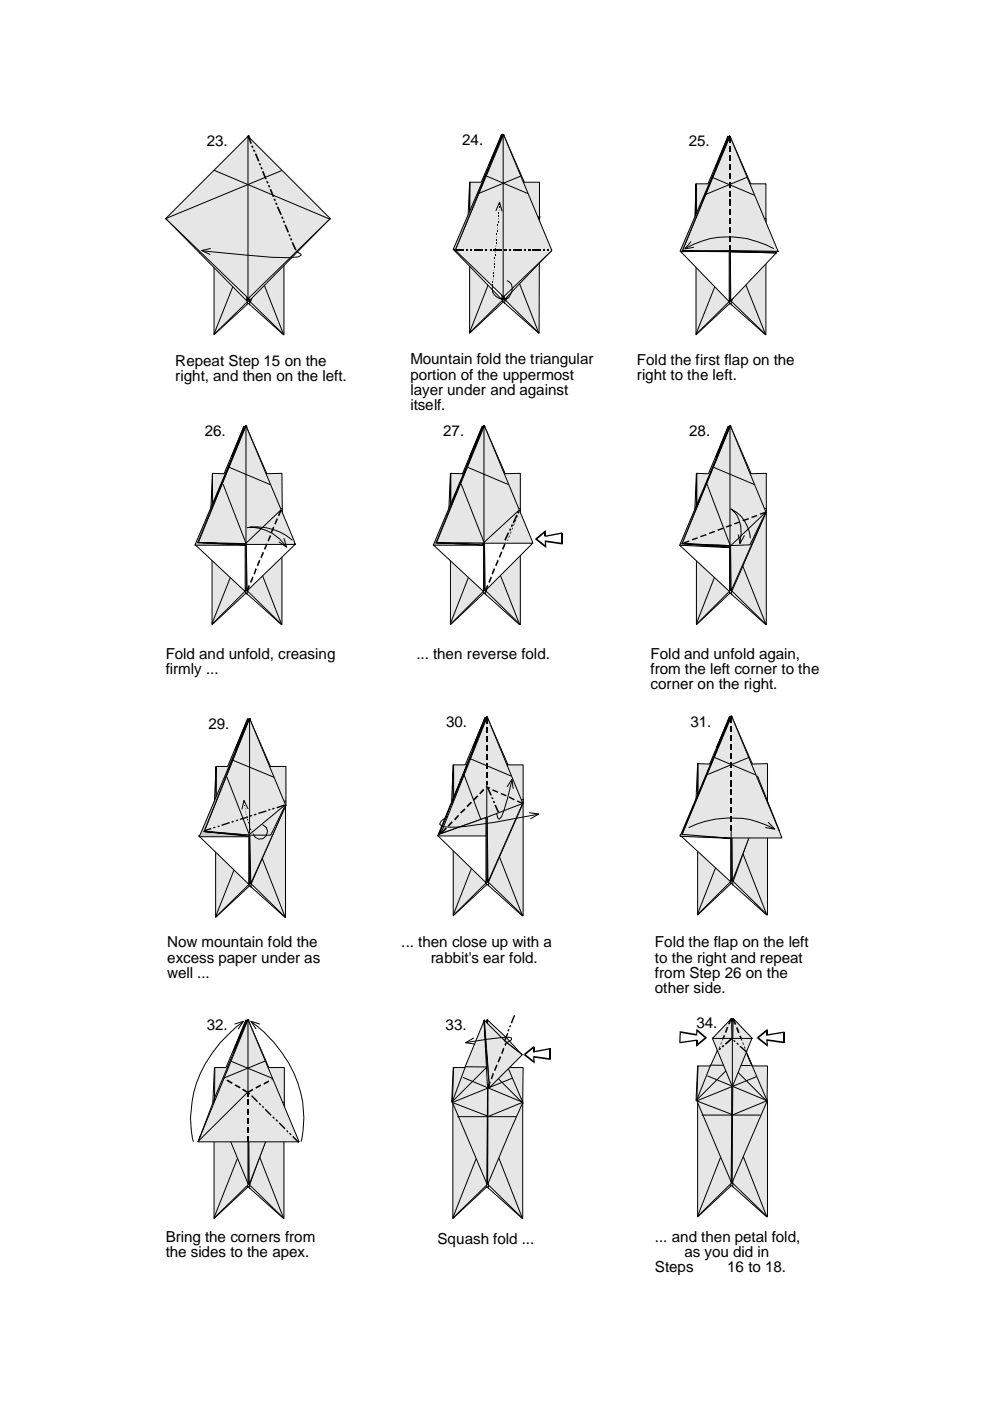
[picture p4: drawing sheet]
<svg xmlns="http://www.w3.org/2000/svg" width="210mm" height="297mm" viewBox="0 0 210 297" stroke-linecap="round" stroke-linejoin="round" font-family="sans-serif">
<path d="M52.5 59v5.5" fill="none" stroke="#000" stroke-width=".21"/>
<path d="M52.6 28.9l7.6 17.4v24.7l-7.5-7.3-7.3 7.2v-24.6z" fill-rule="evenodd" fill="#e6e6e6"/>
<path d="M52.5 29.1v33.8M52.6 28.9l7.6 17.4v24.7l-7.5-7.3-7.3 7.2v-24.6zM35.2 46.3h34.6M50.3 58.4l-4.9 12.4M52.9 59.3v5.3M55.1 58.1l5 12.8M45.4 71l7.3-6.7 7.4 6.7" fill="none" stroke="#000" stroke-width=".21"/>
<path d="M52.7 28.7l4.4 10.3h3.2l-.1 7.3-7.3 17.6-.2-.1-7.2-17.5 .1-7.3h2.9z" fill-rule="evenodd" fill="#e6e6e6"/>
<path d="M48.6 38.8l-3.1 7.5M52.7 28.7l4.4 10.3h3.2l-.1 7.3-7.3 17.6-.2-.1-7.2-17.5 .1-7.3h2.9zM52.7 28.9v34.6M57 38.8l3.3 7.6M45.3 50.7l-3 2.9M45.4 46.3h15.1M60.2 51.3l2.4 2.3M60.2 46.3l-7.1 17.7" fill="none" stroke="#000" stroke-width=".21"/>
<path d="M45.5 39v7.3l6.9 16.9v.7l-7.3-17.4z" fill-rule="evenodd" fill="#ccc"/>
<path d="M45.5 39v7.3l6.9 16.9v.7l-7.3-17.4zM48.4 38.9l8.6 .1" fill="none" stroke="#000" stroke-width=".21"/>
<path d="M35.1 46.3l17.2 15.7v1.8z" fill="#fff"/>
<path d="M35.1 46.3l17.2 15.7v1.8z" fill="none" stroke="#000" stroke-width=".21"/>
<path d="M52.8 62l17.2-15.7-17.2 17.5z" fill="#fff"/>
<path d="M52.8 62l17.2-15.7-17.2 17.5z" fill="none" stroke="#000" stroke-width=".21"/>
<path d="M52.6 28.9l17.4 17.4-17.3 17-17.6-17z" fill-rule="evenodd" fill="#e6e6e6"/>
<path d="M45.4 36.1l24.4 10.3M52.6 28.9l17.4 17.4-17.3 17-17.6-17zM52.6 29v34.9M59.7 36.2l-24.6 10.1M43 53.2l14.7 1.4h3.7l1.8-.1 .6-.4-.1-.3-.8-.4M44.6 52.7l-1.8 .4 1.7 .9M106.6 58.7v5.4" fill="none" stroke="#000" stroke-width=".21"/>
<g fill="#000">
<path d="M52.4 28.8l.3-.1 .7 1.7-.3 .1zM53.3 30.9l.3-.1 .2 .5-.4 .1zM53.6 31.8l.3-.1 .3 .4-.4 .1zM54 32.6l.4-.1 .6 1.6-.3 .1zM54.9 34.7l.3-.1 .2 .4-.4 .1zM55.2 35.5l.3-.1 .2 .4-.3 .1zM55.5 36.4l.4-.1 .7 1.7h-.4zM56.4 38.5l.3-.1 .3 .4-.4 .1zM56.8 39.3l.3-.1 .2 .5h-.3zM57.1 40.2l.4-.1 .7 1.6-.4 .1zM58 42.2l.3-.1 .2 .4-.3 .1zM58.3 43h.4l.1 .4-.3 .1z"/>
<path d="M58.7 43.9l.3-.1 .8 1.7-.4 .1zM59.6 46l.3-.1 .2 .4-.3 .1zM59.9 46.8h.4l.2 .4-.4 .1zM60.3 47.7l.3-.1 .7 1.6-.3 .1zM61.1 49.7l.4-.1 .1 .5-.3 .1zM61.5 50.6l.3-.1 .2 .4-.4 .1zM61.8 51.4l.3-.1 .8 1.7-.3 .1z"/>
</g>
<path d="M106.8 28.6l7.6 17.4-.1 24.6-7.5-7.2-7.2 7.2v-24.6z" fill-rule="evenodd" fill="#e6e6e6"/>
<path d="M106.6 28.7v33.9M106.8 28.6l7.6 17.4-.1 24.6-7.5-7.2-7.2 7.2v-24.6zM104.4 58.1l-4.8 12.4M107 59v5.4M109.2 57.8l5 12.8M99.6 70.6l7.2-6.6 7.4 6.6" fill="none" stroke="#000" stroke-width=".21"/>
<path d="M106.3 28.6l4.4 10h3.7v8.8l-7.4 16.2-.2-.2-7.2-17.4 .1-7.4h2.3z" fill-rule="evenodd" fill="#e6e6e6"/>
<path d="M102.7 38.5l-3.1 7.5M106.3 28.6l4.4 10h3.7v8.8l-7.4 16.2-.2-.2-7.2-17.4 .1-7.4h2.3zM106.8 28.6v34.6M99.5 46h15.1M99.5 50.4l-3 3M114.3 46l-7 17.7M114.4 51l2.3 2.4" fill="none" stroke="#000" stroke-width=".21"/>
<path d="M99.6 38.6v7.3l6.9 17v.6l-7.3-17.3z" fill-rule="evenodd" fill="#ccc"/>
<path d="M99.6 38.6v7.3l6.9 17v.6l-7.3-17.3zM102.5 38.6h8.6" fill="none" stroke="#000" stroke-width=".21"/>
<path d="M96.2 52.9l1.3-.1 8.9 8.9v1.8z" fill-rule="evenodd" fill="#fff"/>
<path d="M96.2 52.9l1.3-.1 8.9 8.9v1.8z" fill="none" stroke="#000" stroke-width=".21"/>
<path d="M106.9 61.7l10-8.6-10 10.4z" fill="#fff"/>
<path d="M106.9 61.7l10-8.6-10 10.4z" fill="none" stroke="#000" stroke-width=".21"/>
<path d="M106.8 28.6l10.2 24.5-10.2 9.8-10.3-9.9z" fill-rule="evenodd" fill="#e6e6e6"/>
<path d="M103 37.3l8.8 3.7M106.6 28.6l-3 6.6 2.7-6.5M106.7 28.6v35M106.8 28.6l10.2 24.5-10.2 9.8-10.3-9.9zM110.3 37.4l-8.8 3.6" fill="none" stroke="#000" stroke-width=".21"/>
<g fill="#000">
<path d="M96.5 52.9h1.8v.3h-1.8zM98.8 52.9h.4v.3h-.4zM99.7 52.9h.5v.3h-.5zM100.6 52.9h1.8v.3h-1.8zM102.9 52.9h.4v.3h-.4zM103.8 52.9h.4v.3h-.4zM104.6 52.9h1.9v.3h-1.9zM106.9 52.9h.5v.3h-.5zM107.9 52.9h.4v.3h-.4zM108.8 52.9h1.8v.3h-1.8zM111.1 52.9h.4v.3h-.4zM111.9 52.9h.5v.3h-.5z"/>
<path d="M112.9 52.9h1.7v.3h-1.7zM115.1 52.9h.5v.3h-.5zM116.1 52.9h.4v.3h-.4z"/>
</g>
<path d="M106.6 28.5l-10 24.4h-.5z" fill="#ccc"/>
<path d="M106.6 28.5l-10 24.4h-.5zM105.2 44.6l.7-1.7 .5 1.8M107.5 59.5a1.7 1.7 0 0 1 1 2.5l-.6 1.1a2.33 2.33 0 0 1-2.6-.1 2.33 2.33 0 0 1-.9-2.4M154.7 59v5.5" fill="none" stroke="#000" stroke-width=".21"/>
<g fill="#000">
<path d="M104.5 59.7l.1 .3zM104.6 59l-.1 .4zM104.6 58.4v.3zM104.6 57.8l.1 .3zM104.7 57.2l-.1 .2zM104.7 56.5l.1 .3zM104.8 55.8l.1 .4zM104.9 55.2l-.1 .4zM104.9 54.6l.1 .3zM105 54l.1 .3zM105.1 53.3l-.1 .3zM105.1 52.7l.1 .3z"/>
<path d="M105.2 52l-.1 .4zM105.2 51.4v.3zM105.2 50.7l.1 .4zM105.3 50.2l-.1 .2zM105.3 49.5l.1 .3zM105.4 48.9l.1 .2zM105.5 48.2l-.1 .3zM105.5 47.5l.1 .4zM105.6 46.9l.1 .4zM105.7 46.3l-.1 .3zM105.7 45.7v.3zM105.7 45l.1 .3z"/>
<path d="M105.8 44.4l-.1 .3zM105.8 43.7l.1 .4zM105.9 43.1l.1 .3zM104.4 60.3l.1 .3z"/>
</g>
<path d="M154.8 28.9l7.6 17.4v24.7l-7.5-7.3-7.3 7.2v-24.6z" fill-rule="evenodd" fill="#e6e6e6"/>
<path d="M154.7 29.1v33.8M154.8 28.9l7.6 17.4v24.7l-7.5-7.3-7.3 7.2v-24.6zM152.5 58.4l-4.9 12.4M155 59.3v5.3M157.2 58.1l5.1 12.8M147.6 71l7.2-6.7 7.5 6.7" fill="none" stroke="#000" stroke-width=".21"/>
<path d="M154.3 28.9l4.5 10.1h3.6v8.8l-7.3 16.1-.3-.1-7.1-17.5v-7.3h2.4z" fill-rule="evenodd" fill="#e6e6e6"/>
<path d="M150.7 38.8l-3.1 7.5M154.3 28.9l4.5 10.1h3.6v8.8l-7.3 16.1-.3-.1-7.1-17.5v-7.3h2.4zM154.9 28.9v34.6M147.5 46.3h14.9M147.5 50.7l-3 2.9" fill="none" stroke="#000" stroke-width=".21"/>
<path d="M147.6 39v7.3l7 16.9v.7l-7.3-17.4z" fill-rule="evenodd" fill="#ccc"/>
<path d="M147.6 39v7.3l7 16.9v.7l-7.3-17.4zM150.5 38.9l8.7 .1" fill="none" stroke="#000" stroke-width=".21"/>
<path d="M144.3 53.3l10.3-.9v11.6z" fill-rule="evenodd" fill="#fff"/>
<path d="M144.3 53.3l10.3-.9v11.6z" fill="none" stroke="#000" stroke-width=".21"/>
<path d="M154.9 53.4l9.7 .2-9.7 10.2z" fill="#fff"/>
<path d="M154.9 53.4l9.7 .2-9.7 10.2z" fill="none" stroke="#000" stroke-width=".21"/>
<path d="M154.8 28.9l10.2 24.5-10.2-.3-10.2 .3z" fill-rule="evenodd" fill="#e6e6e6"/>
<path d="M151 37.6l8.9 3.7M154.7 28.9l-3 6.6 2.6-6.4M154.8 28.9l10.2 24.5-10.2-.3-10.2 .3zM158.3 37.6l-8.8 3.7" fill="none" stroke="#000" stroke-width=".21"/>
<g fill="#000">
<path d="M154.6 29h.3v1.3h-.3zM154.6 30.9h.3v1.3h-.3zM154.6 32.8h.3v1.3h-.3zM154.6 34.7h.3v1.3h-.3zM154.6 36.7h.3v1.3h-.3zM154.6 38.6h.3v1.2h-.3zM154.6 40.5h.3v1.3h-.3zM154.6 42.4h.3v1.3h-.3zM154.6 44.3h.3v1.3h-.3zM154.6 46.3h.3v1.2h-.3zM154.6 48.1h.3v1.3h-.3zM154.6 50.1h.3v1.2h-.3z"/>
<path d="M154.6 52h.3v1.2h-.3z"/>
</g>
<path d="M154.7 28.8l-10 24.3 9.7 .1v.2l-10.2-.1z" fill-rule="evenodd" fill="#ccc"/>
<path d="M154.7 28.8l-10 24.3 9.7 .1v.2l-10.2-.1zM145.4 52.6a19.1 19.1 0 0 1 18.6 .1M146.5 51.3l-1.3 1.5 1.9-.4M154.8 53.4h9.7l.1 .2zM154.8 53.4v10.3M52.1 120.5v5.3" fill="none" stroke="#000" stroke-width=".21"/>
<path d="M154.8 53.5h9.8" fill="none" stroke="#e6e6e6" stroke-width=".25"/>
<path d="M52.2 90.3l7.6 17.5v24.6l-7.6-7.3-7.2 7.3v-24.7z" fill-rule="evenodd" fill="#e6e6e6"/>
<path d="M52.1 90.5v33.8M52.2 90.3l7.6 17.5v24.6l-7.6-7.3-7.2 7.3v-24.7zM49.9 119.8l-4.9 12.4M54.7 119.6l5 12.8M45 132.4l7.2-6.7 7.5 6.7M52.4 120.8v5.3" fill="none" stroke="#000" stroke-width=".21"/>
<path d="M51.7 90.4l4.5 10h3.6l.1 8.8-7.4 16.1h-.3l-7.2-17.6v-7.3h2.5z" fill-rule="evenodd" fill="#e6e6e6"/>
<path d="M51.7 90.4l4.5 10h3.6l.1 8.8-7.4 16.1h-.3l-7.2-17.6v-7.3h2.5zM52.3 90.3v34.7M44.9 112.1l-3 3M45 107.8h14.9M48.1 100.2l-3.1 7.5" fill="none" stroke="#000" stroke-width=".21"/>
<path d="M45 100.4v7.2l7 17.1v.6l-7.3-17.4z" fill-rule="evenodd" fill="#ccc"/>
<path d="M45 100.4v7.2l7 17.1v.6l-7.3-17.4zM48 100.3l8.6 .1" fill="none" stroke="#000" stroke-width=".21"/>
<path d="M41.4 115.5l1.5-1 9.1-.7v11.6z" fill-rule="evenodd" fill="#fff"/>
<path d="M41.4 115.5l1.5-1 9.1-.7v11.6z" fill="none" stroke="#000" stroke-width=".21"/>
<path d="M52.2 112.9l10.5 2.4-10.3 10z" fill="#fff"/>
<path d="M52.2 112.9l10.5 2.4-10.3 10z" fill="none" stroke="#000" stroke-width=".21"/>
<path d="M52.2 90.3l10.2 24.5 .1 .6h-10.3l-10.2-.2z" fill-rule="evenodd" fill="#e6e6e6"/>
<path d="M48.4 99l8.8 3.7M52.1 90.4l-3 6.5 2.5-6.4M52.2 90.3l10.2 24.5 .1 .6h-10.3l-10.2-.2zM52.2 90.5v24.1" fill="none" stroke="#000" stroke-width=".21"/>
<path d="M52.1 90.3l-10.2 24.8 10.3 .4-10.9 .1z" fill-rule="evenodd" fill="#ccc"/>
<path d="M52.1 90.3l-10.2 24.8 10.3 .4-10.9 .1zM52.2 114.8v10.4" fill="none" stroke="#000" stroke-width=".21"/>
<path d="M42 115l10 .3v.2z" fill="#fff"/>
<path d="M42 115l10 .3v.2zM60.2 114.2l.6 1.8-1.6-1.1M62 114.5a11.9 11.9 0 0 0-9.6-2.6 8.9 8.9 0 0 1 8.2 4M102.5 120.5v5.3" fill="none" stroke="#000" stroke-width=".21"/>
<path d="M54.9 118.6l.3 .3-.5 1.2-.3-.3zM55.7 117l.3 .2-.5 1.2-.3-.3zM56.5 115.2l.2 .2-.5 1.2-.2-.2zM57.2 113.4l.3 .3-.5 1.1-.3-.2zM57.9 111.6l.3 .3-.5 1.2-.3-.3zM58.7 109.8l.2 .3-.5 1.2-.2-.3zM59.4 108.1l.3 .2-.5 1.2-.3-.3zM52.7 124l.3 .2-.5 1.2-.3-.2zM53.5 122.2l.3 .3-.5 1.1-.3-.2zM54.2 120.4l.2 .3-.4 1.2-.2-.3z" fill="#000"/>
<path d="M102.7 90.3l7.6 17.5v24.6l-7.5-7.3-7.3 7.3v-24.7z" fill-rule="evenodd" fill="#e6e6e6"/>
<path d="M102.6 90.5v33.8M102.7 90.3l7.6 17.5v24.6l-7.5-7.3-7.3 7.3v-24.7zM100.3 119.8l-4.8 12.4M105.2 119.6l5 12.8M95.5 132.4l7.2-6.7 7.5 6.7M103 120.7v5.4" fill="none" stroke="#000" stroke-width=".21"/>
<path d="M102.3 90.4l4.5 10h3.5v8.8l-7.3 16.1-.3-.1-7.1-17.5v-7.3h2.4z" fill-rule="evenodd" fill="#e6e6e6"/>
<path d="M102.3 90.4l4.5 10h3.5v8.8l-7.3 16.1-.3-.1-7.1-17.5v-7.3h2.4zM102.8 90.3v34.7M95.4 107.8h14.9M95.4 112.1l-2.9 3M98.6 100.2l-3.1 7.5" fill="none" stroke="#000" stroke-width=".21"/>
<path d="M95.5 100.4v7.2l6.9 17.1v.6l-7.2-17.4z" fill-rule="evenodd" fill="#ccc"/>
<path d="M95.5 100.4v7.2l6.9 17.1v.6l-7.2-17.4zM98.5 100.3l8.5 .1" fill="none" stroke="#000" stroke-width=".21"/>
<path d="M91.9 115.6l1.6-1.1 9-.7v11.6z" fill-rule="evenodd" fill="#fff"/>
<path d="M91.9 115.6l1.6-1.1 9-.7v11.6z" fill="none" stroke="#000" stroke-width=".21"/>
<path d="M102.7 112.9l10.2 2.3-10 10.1z" fill="#fff"/>
<path d="M102.7 112.9l10.2 2.3-10 10.1z" fill="none" stroke="#000" stroke-width=".21"/>
<path d="M102.7 90.3l10.2 24.9-20.4-.1z" fill-rule="evenodd" fill="#e6e6e6"/>
<path d="M99 99l8.8 3.7M102.5 90.4l-2.9 6.5 2.6-6.4M102.6 90.5v24.1M102.7 90.3l10.2 24.9-20.4-.1z" fill="none" stroke="#000" stroke-width=".21"/>
<path d="M102.5 90.3l-10 24.8 9.9 .5h-10.5z" fill-rule="evenodd" fill="#ccc"/>
<path d="M102.5 90.3l-10 24.8 9.9 .5h-10.5zM102.6 114.8v10.4" fill="none" stroke="#000" stroke-width=".21"/>
<path d="M92.5 115.1l9.9 .1v.3z" fill="#fff"/>
<path d="M92.5 115.1l9.9 .1v.3z" fill="none" stroke="#000" stroke-width=".21"/>
<g fill="#000">
<path d="M105.5 118.6l.2 .3-.5 1.2-.2-.3zM106.3 116.9l.2 .2-.5 1.2-.3-.2zM106.9 115.2l.3 .2-.5 1.2-.3-.2zM107.7 112.8l.2 .3-.7 1.6-.3-.3zM107.6 114.4h.2l-.1 .3h-.2zM108.1 112l.3 .2-.2 .4-.3-.2zM107.9 113.6h.2l-.2 .4h-.1zM108.5 111.1l.3 .3-.3 .4-.2-.3zM108.3 112.7h.2l-.2 .4h-.2zM109.5 109.1l.2 .2-.7 1.7-.3-.2zM108.6 111.9h.2l-.2 .4h-.1zM109 111h.1l-.1 .4h-.2z"/>
<path d="M109.3 110.2h.2l-.2 .4h-.2zM109.9 108.3l.3 .3-.3 .3-.3-.2zM109.6 109.3h.2l-.2 .5h-.1zM110 108.5h.2l-.2 .4h-.2zM103.3 124l.2 .2-.5 1.2-.2-.2zM104.1 122.2l.2 .3-.5 1.1-.3-.2zM104.7 120.4l.3 .3-.5 1.2-.3-.3z"/>
</g>
<path d="M113.7 114.2l2-1.6v1.1l3.5-.7v2.3l-3.5-.5v1.1z" fill-rule="evenodd" fill="#fff"/>
<path d="M119.2 113v2.3" fill="none" stroke="#000" stroke-width=".25"/>
<g fill="#000">
<path d="M113.5 114.2l.3 .2v-.2l-.3 .2-.1-.1zM113.8 114.2l2 1.6-.2 .2-2.1-1.6zM115.5 112.6h.2v1.1h-.2zM115.5 114.6h.2l-.1 .3 .1-.1h-.2zM115.5 114.8h.2l.1 1.1h-.2zM115.6 115.9h.2v.3l-.2-.2 .2-.2zM115.7 114.6l3.5 .5-.1 .3-3.5-.5zM115.5 113.7h.2l-.1-.1 .1 .2-.2 .1zM113.5 114.2l2-1.6 .2 .2-1.9 1.6zM115.5 112.6l.2-.2v.2h-.2l.2 .2zM119 115.3h.3v.1h-.2l.1-.3zM115.6 113.6l3.5-.7 .2 .2-3.6 .7z"/>
<path d="M119 113l.3 .1-.2-.2h.2z"/>
</g>
<path d="M154.7 120.5v5.3" fill="none" stroke="#000" stroke-width=".21"/>
<path d="M154.9 90.3l7.6 17.5v24.6l-7.6-7.3-7.2 7.3v-24.7z" fill-rule="evenodd" fill="#e6e6e6"/>
<path d="M154.8 90.5v33.8M154.9 90.3l7.6 17.5v24.6l-7.6-7.3-7.2 7.3v-24.7zM152.5 119.8l-4.8 12.4M157.3 119.6l5.1 12.8M147.7 132.4l7.2-6.7 7.5 6.7M155.1 120.7v5.4" fill="none" stroke="#000" stroke-width=".21"/>
<path d="M154.4 90.4l4.5 10h3.6v8.2l-7.3 16.7-.3-.1-7.2-17.5v-7.3h2.5z" fill-rule="evenodd" fill="#e6e6e6"/>
<path d="M154.4 90.4l4.5 10h3.6v8.2l-7.3 16.7-.3-.1-7.2-17.5v-7.3h2.5zM154.9 90.3v34.7M147.6 107.8h14.9M147.6 112.1l-3 3M150.8 100.2l-3.1 7.5" fill="none" stroke="#000" stroke-width=".21"/>
<path d="M147.7 100.4v7.2l6.9 17.1v.6l-7.3-17.4z" fill-rule="evenodd" fill="#ccc"/>
<path d="M147.7 100.4v7.2l6.9 17.1v.6l-7.3-17.4zM150.6 100.3l8.6 .1" fill="none" stroke="#000" stroke-width=".21"/>
<path d="M144.2 115.7l1.4-1.2 9.1-.7v11.6z" fill-rule="evenodd" fill="#fff"/>
<path d="M144.2 115.7l1.4-1.2 9.1-.7v11.6z" fill="none" stroke="#000" stroke-width=".21"/>
<path d="M154.9 112.9l7.5-4.3-7.4 16.7z" fill="#e6e6e6"/>
<path d="M154.9 112.9l7.5-4.3-7.4 16.7z" fill="none" stroke="#000" stroke-width=".21"/>
<path d="M154.9 90.3l7.5 18.3-3.4 6.9-4.2 .2-10.2-.4z" fill-rule="evenodd" fill="#e6e6e6"/>
<path d="M151.1 99l8.8 3.7M154.8 90.4l-3 6.5 2.5-6.4M154.8 90.5v24.1M154.9 90.3l7.5 18.3-3.4 6.9-4.2 .2-10.2-.4z" fill="none" stroke="#000" stroke-width=".21"/>
<path d="M154.8 90.3l-10.2 25 10 .8-10.5-.5z" fill-rule="evenodd" fill="#ccc"/>
<path d="M154.8 90.3l-10.2 25 10 .8-10.5-.5zM154.8 114.8v10.4" fill="none" stroke="#000" stroke-width=".21"/>
<path d="M144.6 115.3l10 .4v.2z" fill="#fff"/>
<path d="M144.6 115.3l10 .4v.2zM156.5 113.4l.4 1.9 .9-1.7M159.1 114.1a7.6 7.6 0 0 0-4.2-6.2 5.6 5.6 0 0 1 2.2 5.2l-.2 2M52.8 182.6v5.3" fill="none" stroke="#000" stroke-width=".21"/>
<path d="M144.9 115l1.1-.4 .2 .2-1.2 .5zM146.6 114.3l1.2-.4 .2 .3-1.2 .4zM148.4 113.7l1.3-.5 .2 .3-1.3 .4zM150.3 113l1.2-.4 .1 .2-1.1 .4zM152.1 112.3l1.1-.4 .2 .2-1.2 .5zM153.8 111.6l1.2-.4 .2 .2-1.2 .5zM155.6 110.9l1.2-.4 .2 .3-1.2 .4zM157.4 110.3l1.3-.5 .1 .3-1.2 .4zM159.3 109.6l1.1-.4 .2 .2-1.2 .4zM161 108.9l1.2-.4 .2 .2-1.2 .5z" fill="#000"/>
<path d="M52.9 152.3l7.6 17.6v24.6l-7.4-7.3-7.4 7.2v-24.5z" fill-rule="evenodd" fill="#e6e6e6"/>
<path d="M52.8 152.6v33.8M52.9 152.3l7.6 17.6v24.6l-7.4-7.3-7.4 7.2v-24.5zM45.7 194.5l7.3-6.8 7.5 6.8M50.6 181.9l-4.9 12.4M53.3 182.8v5.4M55.5 181.6l5 12.8" fill="none" stroke="#000" stroke-width=".21"/>
<path d="M52.5 152.4l4.5 10.1h3.6v8.1l-7.3 16.8-.3-.1-7.2-17.4 .1-7.4h2.4z" fill-rule="evenodd" fill="#e6e6e6"/>
<path d="M52.5 152.4l4.5 10.1h3.6v8.1l-7.3 16.8-.3-.1-7.2-17.4 .1-7.4h2.4zM53.1 152.3v34.8M45.6 174.2l-2.9 3M45.7 169.9h14.9M48.9 162.3l-3.1 7.6" fill="none" stroke="#000" stroke-width=".21"/>
<path d="M45.8 162.5v7.3l6.9 16.9v.7l-7.2-17.4z" fill-rule="evenodd" fill="#ccc"/>
<path d="M45.8 162.5v7.3l6.9 16.9v.7l-7.2-17.4zM48.8 162.4l8.5 .1" fill="none" stroke="#000" stroke-width=".21"/>
<path d="M42.2 177.2l1.5-.6 9-.7v11.6z" fill-rule="evenodd" fill="#fff"/>
<path d="M42.2 177.2l1.5-.6 9-.7v11.6z" fill="none" stroke="#000" stroke-width=".21"/>
<path d="M52.9 174.9l7.7-4.2-7.4 16.6z" fill="#e6e6e6"/>
<path d="M52.9 174.9l7.7-4.2-7.4 16.6z" fill="none" stroke="#000" stroke-width=".21"/>
<path d="M52.9 152.3l7.6 18.3-3.1 6.5h-4.6l-9.5-.9z" fill-rule="evenodd" fill="#e6e6e6"/>
<path d="M52.8 152.4l-2.9 6.5 2.5-6.3M52.9 152.3l7.6 18.3-3.1 6.5h-4.6l-9.5-.9zM52.9 152.5v24.1M49.3 161.1l8.8 3.7" fill="none" stroke="#000" stroke-width=".21"/>
<path d="M52.8 152.3l-9.5 24 9.4 .9 .1 .2h-10.6z" fill-rule="evenodd" fill="#ccc"/>
<path d="M52.8 152.3l-9.5 24 9.4 .9 .1 .2h-10.6zM52.9 176.8v10.4" fill="none" stroke="#000" stroke-width=".21"/>
<path d="M43.3 176.3l9.5 .8-.1 .2z" fill="#fff"/>
<path d="M47.3 102.7l4.9 12.5M59.5 108.1l-7.4 7.2M97.8 102.6l4.9 12.6M110 108.2l-7.4 6.8M149.9 102.6l4.9 12.9M162.3 108.7l-7.4 7M43.3 176.3l9.5 .8-.1 .2zM48.1 164.7l4.7 12.2M52.6 171.5l-.9-1.8-.4 1.9M55.7 174.9l.8 .6a1.67 1.67 0 0 1-.8 2.3l-.8 .1-.7-.3-.4-.5M60.3 170.8l-7.4 6.1M103.1 182.2v5.4" fill="none" stroke="#000" stroke-width=".21"/>
<g fill="#000">
<path d="M43.2 176.1l1.5-.6 .2 .3-1.6 .5zM45.1 175.4l.5-.1 .1 .2-.4 .1zM46.1 175.1l.4-.1 .2 .3-.5 .1zM46.9 174.9l1.7-.6 .2 .2-1.7 .6zM49 174.2l.4-.2 .2 .3-.4 .1zM50 173.8h.4l.1 .2-.4 .1zM51.8 170l.1 .3zM51.9 170.8l.1 .2zM51.9 170.6l.1 .2zM51.9 171.2l.2 .4zM52 171.9l.2 .3zM52.2 172.5l.1 .3z"/>
<path d="M52.3 173.2l.2 .2zM52.5 173.8h.1zM52.5 173.8l.2 .3zM50.8 173.6l1.7-.5 .2 .2-1.7 .5zM52.7 174.4l.1 .3zM52.8 174.9l.3 .4zM53.2 175.8l.1 .1zM53.1 175.5l.2 .3zM52.9 172.9l.4-.2 .2 .3-.4 .2zM53.3 176.1l.3 .4zM53.8 176.6v.4zM53.8 176.8v.2z"/>
<path d="M53.8 176.8v.3zM53.8 172.7l.5-.2 .1 .2-.5 .2zM54.7 172.3l1.7-.5 .2 .3-1.7 .5zM56.8 171.6l.4-.1 .2 .2-.4 .2zM57.7 171.4l.4-.2 .2 .3-.5 .1zM58.6 171.1l1.7-.6 .2 .3-1.7 .6z"/>
</g>
<path d="M103.3 152l7.6 17.5v24.7l-7.5-7.3-7.3 7.2v-24.6z" fill-rule="evenodd" fill="#e6e6e6"/>
<path d="M103.2 152.3v33.7M103.3 152l7.6 17.5v24.7l-7.5-7.3-7.3 7.2v-24.6zM96.1 194.2l7.2-6.7 7.4 6.7M100.9 181.6l-4.8 12.4M103.5 182.5v5.3M105.7 181.3l5 12.8" fill="none" stroke="#000" stroke-width=".21"/>
<path d="M102.9 152.1l4.5 10.1h3.5v8.1l-7.4 16.8-.2-.1-7.1-17.5v-7.3h2.4z" fill-rule="evenodd" fill="#e6e6e6"/>
<path d="M102.9 152.1l4.5 10.1h3.5v8.1l-7.4 16.8-.2-.1-7.1-17.5v-7.3h2.4zM103.4 152.1v34.6M96 169.5h14.9M96 173.8l-3 3M99.2 162l-3.1 7.5" fill="none" stroke="#000" stroke-width=".21"/>
<path d="M96.1 162.2v7.2l6.9 17v.7l-7.2-17.4z" fill-rule="evenodd" fill="#ccc"/>
<path d="M96.1 162.2v7.2l6.9 17v.7l-7.2-17.4zM99.1 162.1l8.5 .1" fill="none" stroke="#000" stroke-width=".21"/>
<path d="M92.9 177.2l1.2-.9 8.9-.8v11.6z" fill-rule="evenodd" fill="#fff"/>
<path d="M92.9 177.2l1.2-.9 8.9-.8v11.6z" fill="none" stroke="#000" stroke-width=".21"/>
<path d="M103.3 172.7l7.5-2.4-7.3 16.7z" fill="#e6e6e6"/>
<path d="M103.3 172.7l7.5-2.4-7.3 16.7z" fill="none" stroke="#000" stroke-width=".21"/>
<path d="M103.3 152l7.5 18.3-7.5 3-9.8 3.4z" fill-rule="evenodd" fill="#e6e6e6"/>
<path d="M103.1 152.1l-2.9 6.6 2.6-6.4M103.3 152l7.5 18.3-7.5 3-9.8 3.4zM99.6 160.8l8.8 3.7" fill="none" stroke="#000" stroke-width=".21"/>
<path d="M103.1 152l-10 24.9 9.9-3.6v3.9h-10.2z" fill-rule="evenodd" fill="#e6e6e6"/>
<path d="M103.1 152l-10 24.9 9.9-3.6v3.9h-10.2zM98.3 164l3.6 9.7M103.2 166.3v10.1M103.2 176.5v10.4M107.5 166.8l1-1.6 .3 2M108.5 165.4l-1.7 6.4-.5 1.4-.4 .5-.2-.1-.4-1M112.3 172.3l1.9 .3-1.7 1M114 172.7l-9.2 1.7a34.1 34.1 0 0 1-10.7 .9l-.9-.5a2.44 2.44 0 0 1 1.7-1.7M154.9 182.1v5.3" fill="none" stroke="#000" stroke-width=".21"/>
<g fill="#000">
<path d="M103 152.2h.4v1.2h-.4zM103 154.1h.4v1.3h-.4zM103 156h.4v1.3h-.4zM103 157.9h.4v1.3h-.4zM94.5 175.5l.2 .2-.9 .9-.2-.2zM95.8 174.1l.2 .3-.8 .9-.3-.3zM97.1 172.7l.3 .3-.9 .9-.2-.2zM97.5 172.2l1-.8 .2 .2-.9 .9zM98.9 170.9l.9-.9 .3 .2-1 .9zM101.2 168.6l.2 .3-.9 .9-.3-.3zM102.4 167.2l.3 .3-.8 .9-.3-.2zM103 166.7l.3 .2-.1 .1-.2-.3z"/>
<path d="M103 159.9h.4v1.2h-.4zM103 161.7h.4v1.3h-.4zM103 163.7h.4v1.3h-.4zM103 165.6h.4v.7h-.4zM103.2 167l.3-.1 .8 1.7-.3 .1zM103.3 166.7l.7 .3-.2 .2-.7-.2zM104.1 169.1l.4-.1 .1 .4h-.3zM104.5 169.9l.3-.1 .2 .4-.4 .1zM104.8 170.7l.4-.1 .6 1.6h-.3zM104.5 167.3l1.2 .5-.2 .3-1.2-.5zM106.3 168.1l1.1 .5-.1 .3-1.2-.6zM108 168.9l1.1 .5-.1 .3-1.1-.6z"/>
<path d="M109.7 169.7l1.2 .5-.2 .3-1.1-.5z"/>
</g>
<path d="M155.1 151.8l7.6 17.6v24.6l-7.5-7.4-7.3 7.3v-24.6z" fill-rule="evenodd" fill="#e6e6e6"/>
<path d="M155 152v33.9M155.1 151.8l7.6 17.6v24.6l-7.5-7.4-7.3 7.3v-24.6zM147.9 194l7.2-6.8 7.5 6.8M152.7 181.4l-4.8 12.3M155.4 182.2v5.4M157.6 181.1l5 12.8" fill="none" stroke="#000" stroke-width=".21"/>
<path d="M154.7 151.9l4.5 10.1 3.5-.1v8.9l-3.1 4.5-4.2 11.6-.3-.2-7.1-17.4v-7.4l2.5 .1z" fill-rule="evenodd" fill="#e6e6e6"/>
<path d="M154.7 151.9l4.5 10.1 3.5-.1v8.9l-3.1 4.5-4.2 11.6-.3-.2-7.1-17.4v-7.4l2.5 .1zM155.2 151.8v34.7M147.8 169.4h14.9M147.8 173.7l-2.9 2.9M151 161.7l-3.1 7.6" fill="none" stroke="#000" stroke-width=".21"/>
<path d="M147.9 161.9v7.3l7 17v.6l-7.3-17.4z" fill-rule="evenodd" fill="#ccc"/>
<path d="M147.9 161.9v7.3l7 17v.6l-7.3-17.4zM150.9 161.8l8.5 .1" fill="none" stroke="#000" stroke-width=".21"/>
<path d="M144.2 177.1l1.7-1 9-.7v11.6z" fill-rule="evenodd" fill="#fff"/>
<path d="M144.2 177.1l1.7-1 9-.7v11.6z" fill="none" stroke="#000" stroke-width=".21"/>
<path d="M155.2 174.9l4.1 1.3-4 10.6z" fill="#e6e6e6"/>
<path d="M155.2 174.9l4.1 1.3-4 10.6z" fill="none" stroke="#000" stroke-width=".21"/>
<path d="M155.1 151.8l10.7 25.9h-10.9l-10.4-.5z" fill-rule="evenodd" fill="#e6e6e6"/>
<path d="M154.9 151.9l-2.9 6.5 2.6-6.3M155.1 151.8l10.7 25.9h-10.9l-10.4-.5zM151.4 160.6l8.8 3.7M158.7 160.6l-8.8 3.7" fill="none" stroke="#000" stroke-width=".21"/>
<g fill="#000">
<path d="M154.9 152h.3v1.3h-.3zM154.9 154h.3v1.2h-.3zM154.9 155.8h.3v1.3h-.3zM154.9 157.8h.3v1.2h-.3zM154.9 159.7h.3v1.3h-.3zM154.9 161.6h.3v1.2h-.3zM154.9 163.5h.3v1.3h-.3zM154.9 165.4h.3v1.3h-.3zM154.9 167.3h.3v1.3h-.3zM154.9 169.3h.3v1.2h-.3zM154.9 171.1h.3v1.3h-.3zM154.9 173.1h.3v1.3h-.3z"/>
<path d="M154.9 175h.3v1.1h-.3z"/>
</g>
<path d="M154.9 151.8l-10.3 25.1 10.3 .8-10.7-.4z" fill-rule="evenodd" fill="#ccc"/>
<path d="M154.9 151.8l-10.3 25.1 10.3 .8-10.7-.4zM146 175.5a20 20 0 0 1 18 .1M155 176.3v10.4M160.6 164.5l4.7 11.7M162.9 174.4l1.4 1.4-2-.3M52.5 246.4v5.3" fill="none" stroke="#000" stroke-width=".21"/>
<path d="M52.6 216.2l7.6 17.5v24.6l-7.5-7.2-7.3 7.2v-24.6z" fill-rule="evenodd" fill="#e6e6e6"/>
<path d="M52.5 216.4v33.8M52.6 216.2l7.6 17.5v24.6l-7.5-7.2-7.3 7.2v-24.6zM45.4 258.3l7.3-6.7 7.4 6.7M50.3 245.7l-4.9 12.5M52.9 246.7v5.3M55.1 245.5l5 12.8" fill="none" stroke="#000" stroke-width=".21"/>
<path d="M52.2 216.3l4.4 10h3.7v8.8l-3.2 4.5-4.2 11.6-.2-.1-7.2-17.4 .1-7.4h2.3z" fill-rule="evenodd" fill="#e6e6e6"/>
<path d="M52.2 216.3l4.4 10h3.7v8.8l-3.2 4.5-4.2 11.6-.2-.1-7.2-17.4 .1-7.4h2.3zM52.7 216.2v34.7M45.3 238l-3 3M45.4 233.7h14.9M48.4 226.3h8.6M48.6 226.2l-3.1 7.5" fill="none" stroke="#000" stroke-width=".21"/>
<path d="M52.7 239.2l4.2 1.4-4.1 10.5z" fill="#e6e6e6"/>
<path d="M52.7 239.2l4.2 1.4-4.1 10.5z" fill="none" stroke="#000" stroke-width=".21"/>
<path d="M52.6 216.2l10.8 25.9h-21.4z" fill-rule="evenodd" fill="#e6e6e6"/>
<g fill="none" stroke="#000" stroke-width=".21">
<path d="M49.8 217.1l1.8-.6-1.1 1.6M51.5 216.7a25.9 25.9 0 0 0-11.1 20.3l.2 2.6 .4 2.4M52.4 216.4l-7 16.6M52.5 216.3l-3 6.5 2.6-6.4M52.6 216.2l10.8 25.9h-21.4zM52.6 216.4v15.3M53.3 216.7a25.9 25.9 0 0 1 11.1 20.3l-.1 2.6-.5 2.4M55 217.1l-1.8-.6 1.1 1.6M45.5 232.9l-3.5 9.2M45.5 226.3l-.4 7.4M48.9 225l8.8 3.6M49.5 222.9h.1"/>
<path d="M52.5 231.6l-10.5 10.4M56.1 225l-8.8 3.6M52.6 242.1v9M103.1 246.4v5.3"/>
</g>
<g fill="#000">
<path d="M47.4 228.8l.4-.3zM48 229.1l.3-.2 1.1 .7-.3 .2zM49.7 230.2l.3-.3 1.1 .6-.3 .2zM52.4 237h.3v1.3h-.3zM52.4 235.1h.3v1.2h-.3zM52.4 233.1h.3v1.3h-.3zM52.4 231.8h.3v.7h-.3zM51.3 231.1l.3-.3 1.1 .7-.3 .3zM52.5 231.4l1.1-.6 .1 .4-1.1 .6zM52.7 231.5l.4 .3-.2 .3-.3-.3zM54.2 230.5l1.1-.6 .1 .3-1.1 .6zM53.4 232.2l1.3 1.3-.2 .2-1.2-1.3z"/>
<path d="M55 233.8l.4 .3-.2 .3-.3-.4zM55.7 234.4l.3 .3-.2 .3-.3-.4zM55.9 229.6l1.1-.5 .1 .3-1.1 .6zM56.3 235.1l1.3 1.2-.2 .3-1.3-1.3zM57.6 228.7l.1-.1 .1 .4-.1 .1zM57.9 236.7l.4 .3-.2 .3-.4-.4zM58.6 237.3l.3 .3-.1 .3-.4-.4zM59.3 237.9l1.2 1.3-.1 .3-1.3-1.3zM52.4 240.8h.3v1.3h-.3zM52.4 238.9h.3v1.2h-.3zM60.9 239.6l.2 .3-.1 .2-.3-.3zM61.5 240.1l.3 .4-.2 .2-.3-.3z"/>
<path d="M62.1 240.8l1.3 1.3-.2 .2-1.2-1.2z"/>
</g>
<path d="M103.3 216.2l7.5 17.5v24.6l-7.4-7.2-7.4 7.2v-24.6z" fill-rule="evenodd" fill="#e6e6e6"/>
<path d="M103.1 216.4v33.8M103.3 216.2l7.5 17.5v24.6l-7.4-7.2-7.4 7.2v-24.6zM96 258.3l7.3-6.7 7.4 6.7M100.9 245.7l-4.9 12.5M103.5 246.7v5.3M105.7 245.5l5 12.8" fill="none" stroke="#000" stroke-width=".21"/>
<path d="M102.7 216.3l4.6 10h3.6l-.1 7.5-7.4 17.3-7.5-17.4 .3-7.4h2.4z" fill-rule="evenodd" fill="#e6e6e6"/>
<path d="M102.7 216.3l4.6 10h3.6l-.1 7.5-7.4 17.3-7.5-17.4 .3-7.4h2.4zM103.4 216.2v34.7M96.1 226.3l-.3 7.4M97 236.8h12.4M98.2 228.5l12.6 5.2M98.7 226.2l8.6 .1M103.4 230.7l-.2 20.4M108.5 228.6l-12.5 5.1" fill="none" stroke="#000" stroke-width=".21"/>
<path d="M103.4 216.3l4 3.8 3.3 3.5-7.3-5.9z" fill-rule="evenodd" fill="#e6e6e6"/>
<path d="M103.4 216.3l4 3.8 3.3 3.5-7.3-5.9zM104.1 217.8l6.7 15.9M98.6 226.3l-2.7 7.2" fill="none" stroke="#000" stroke-width=".21"/>
<path d="M102.7 216.4l4.7 4.6 3.3 2.6-6.9 7z" fill-rule="evenodd" fill="#e6e6e6"/>
<path d="M102.7 216.4l4.7 4.6 3.3 2.6-6.9 7z" fill="none" stroke="#000" stroke-width=".21"/>
<path d="M102.6 216.4l1.1 13.9-.3 .5z" fill="#fff"/>
<path d="M102.6 216.4l1.1 13.9-.3 .5zM96 233.8l7.3 2.8M99 221l7.3-1 1.5-.1 .7 .2v.3l-1.1 .7M100.4 220.1l-1.7 1 2 .2M103.1 226.3l-7.2 7.2M103.5 230.7l-.1 20.3M105.7 228.8l5.2 5.2M110.8 233.7l-7.2 3" fill="none" stroke="#000" stroke-width=".21"/>
<path d="M107.8 218.1l.2 .2-.1 .4-.3-.1zM108.1 217.3l.3 .2-.2 .4-.3-.2zM109 215.2l.2 .1-.7 1.7-.2-.1zM103.8 229.2l.3 .3-.6 1.2-.2-.3zM104.5 227.4l.2 .3-.4 1.2-.2-.3zM105.2 225.7l.3 .2-.5 1.2-.3-.2zM106 223.9l.3 .2-.6 1.2-.2-.2zM106.7 222.1l.2 .3-.4 1.1-.2-.2zM107.5 219l.3 .1-.7 1.7-.3-.1zM107.2 221l.2 .3-.2 .5-.3-.3z" fill="#000"/>
<path d="M111.3 223.5l1.9-1.6v1.1l3.6-.7v2.3l-3.6-.5 .1 1.1z" fill-rule="evenodd" fill="#fff"/>
<path d="M116.7 222.3v2.3" fill="none" stroke="#000" stroke-width=".25"/>
<g fill="#000">
<path d="M110.9 223.6l.2-.1 .2 .2v-.2l-.2 .2zM111.1 223.7l.2-.2 2.1 1.6-.3 .2zM113 221.9h.3v1.1h-.3zM113 223.9h.2l-.1 .3 .2-.1h-.3zM113 224.1h.3l.1 1.1h-.3zM113.1 225.2h.3v.3l-.3-.2 .3-.2zM113.2 223.9l3.6 .5-.1 .3-3.6-.5zM113 223h.3l-.2-.1 .2 .2-.3 .1zM111.1 223.5l1.9-1.6 .3 .2-2 1.6zM113 221.9l.3-.2v.2h-.3l.3 .2zM116.8 224.4l-.2 .2h.2v.1h-.1zM113.1 222.9l3.6-.7 .1 .2-3.5 .7z"/>
<path d="M116.7 222.2h.1l-.2 .1 .2 .1z"/>
</g>
<path d="M154.9 246.1v5.4" fill="none" stroke="#000" stroke-width=".21"/>
<path d="M155.1 215.9l7.6 17.5v24.6l-7.5-7.3-7.3 7.2v-24.5z" fill-rule="evenodd" fill="#e6e6e6"/>
<path d="M155 216.1v33.8M155.1 215.9l7.6 17.5v24.6l-7.5-7.3-7.3 7.2v-24.5zM147.9 258l7.2-6.7 7.5 6.7M152.7 245.5l-4.8 12.3M155.4 246.3v5.4M157.6 245.1l5 12.8" fill="none" stroke="#000" stroke-width=".21"/>
<path d="M155.2 215.9l4.2 10.1h3.3l-.1 7.5-7.5 17.3-7.4-17.4 .3-7.4h2.6z" fill-rule="evenodd" fill="#e6e6e6"/>
<g fill="none" stroke="#000" stroke-width=".21">
<path d="M155.2 215.9l4.2 10.1h3.3l-.1 7.5-7.5 17.3-7.4-17.4 .3-7.4h2.6zM155.2 215.9v34.7M155.9 217.5l6.7 15.9M147.8 233.5l7.3 2.7M147.9 226l-.3 7.4M148.8 236.4h12.4M150 228.1l12.6 5.3M150.5 225.8l8.6 .1M150.6 225.9l-2.9 7.3 7.2-7.2M155.2 230.3l-.2 20.4M155.4 230.3l-.2 20.3M156.5 227.4l6.2 6.2"/>
<path d="M160.4 228.3l-12.6 5.1M162.6 233.4l-7.2 2.9"/>
</g>
<path d="M155.4 215.9l4.1 4.3-4.1 .2z" fill="#e6e6e6"/>
<path d="M155.4 215.9l4.1 4.3-4.1 .2z" fill="none" stroke="#000" stroke-width=".21"/>
<path d="M155.1 215.9l.1 4.5-4.2-.2z" fill="#e6e6e6"/>
<path d="M155.1 215.9l.1 4.5-4.2-.2z" fill="none" stroke="#000" stroke-width=".21"/>
<path d="M151 220.2h8.4l-4.1 10.2z" fill-rule="evenodd" fill="#e6e6e6"/>
<path d="M151 220.2h8.4l-4.1 10.2zM155.3 220.2v10" fill="none" stroke="#000" stroke-width=".21"/>
<g fill="#000">
<path d="M153.4 219.5l.4 .1-.3 .6-.3-.1zM154.1 217.7l.3 .1-.4 1.2-.3-.1zM154.9 215.9l.3 .1-.5 1.2-.4-.1zM155.3 216.1l.3-.1 .5 1.2-.3 .1zM156 217.9l.4-.1 .4 1.2-.3 .1zM156.7 219.7l.4-.1 .2 .6h-.3zM152 222.7l.2 .3h-.1l-.2-.2zM152.1 222.7h.2l-.1 .3h-.1zM152.6 221.9h.1l-.1 .4h-.2zM152.3 222.4l.4-.3 .2 .3-.3 .3zM152.9 221h.2l-.2 .4h-.2zM153.2 220.2h.2l-.2 .4h-.1z"/>
<path d="M153 221.9l.3-.4 .3 .3-.4 .3zM155.3 220.1l-.2 .2zM153.7 221.3l1.3-1.2 .3 .2-1.4 1.2zM155 220.1l.2-.1-.1 .3h.2zM155.6 220.4l.4 .4-.2 .2-.4-.3zM156.3 221l.3 .3-.1 .3-.4-.3zM157.1 220.2h.1l.2 .4-.2 .1zM157.4 221.1l.2-.1 .1 .4-.1 .1zM157.7 221.9h.2l.2 .4-.2 .1zM157 221.7l1.3 1.2-.1 .2-1.4-1.2zM158.2 222.8l.1-.1 .1 .3h-.2z"/>
</g>
<path d="M160.7 220l1.9-1.6v1l3.6-.6v2.2l-3.6-.5 .1 1.1z" fill-rule="evenodd" fill="#fff"/>
<path d="M166.2 218.8v2.2" fill="none" stroke="#000" stroke-width=".25"/>
<g fill="#000">
<path d="M160.4 220.1l.1-.2 .3 .3v-.3l-.3 .3zM160.5 220.2l.3-.3 2 1.6-.2 .3zM162.5 218.4h.2v1h-.2zM162.6 219.3l.1 .3-.2 .1v-.3h.2zM160.5 219.9l2-1.6 .2 .3-1.9 1.6zM162.5 218.3l.2-.2v.3h-.2l.2 .2zM162.6 219.3l3.5-.6 .2 .3-3.6 .6zM166.1 218.7h.2l-.3 .1 .3 .2zM162.5 220.3h.1v.4l.1-.2h-.2zM162.5 220.5h.2l.1 1.1h-.2zM162.6 221.6h.2v.3l-.2-.1 .2-.3zM162.6 220.3l3.6 .5-.1 .4-3.5-.5z"/>
<path d="M166.2 220.8l-.2 .2h.3v.2h-.2z"/>
</g>
<path d="M144.3 218.8l3.4 .6 .1-1 1.9 1.6-2 1.6v-1.1l-3.5 .5z" fill-rule="evenodd" fill="#fff"/>
<path d="M144.2 218.8v2.2" fill="none" stroke="#000" stroke-width=".34"/>
<g fill="#000">
<path d="M144.1 218.6h.2l-.1 .4 .2-.2h-.3zM144.3 218.6l3.4 .6v.4l-3.5-.6zM147.7 218.4h.2l-.1 1h-.2zM147.7 219.2l-.1 .2h.2v.2h-.1zM147.7 218.1l.2 .2-.2 .3 .2-.2h-.2zM147.7 218.6l.2-.3 1.9 1.6-.3 .3zM149.5 219.9v.3l.3-.3 .1 .2-.1 .1zM144 221h.3l-.2-.1 .2 .3h-.3zM147.6 220.5h.2v1.1h-.2zM147.6 221.5l.2 .3-.2 .1v-.3h.2zM144.1 220.9l3.6-.5 .1 .3-3.5 .5zM147.7 220.4l.1 .3-.2-.2 .2-.1z"/>
<path d="M147.6 221.5l1.9-1.6 .3 .3-2 1.6z"/>
</g>
<g font-size="3.2">
<text x="43.9" y="31">23.</text>
<text x="98" y="30.8">24.</text>
<text x="146" y="31">25.</text>
<text x="37.2" y="77.7">Repeat Step 15 on the</text>
<text x="87" y="77.2">Mountain fold the triangular</text>
<text x="135" y="77.4">Fold the first flap on the</text>
<text x="37.2" y="80.9">right, and then on the left.</text>
<text x="87" y="80.5">portion of the uppermost</text>
<text x="87" y="83.7">layer under and against</text>
<text x="135" y="80.6">right to the left.</text>
<text x="87" y="86.9">itself.</text>
<text x="43.4" y="92.5">26.</text>
<text x="94" y="92.5">27.</text>
<text x="146.1" y="92.5">28.</text>
<text x="35.1" y="142.9">firmly ...</text>
<text x="35.1" y="139.7">Fold and unfold, creasing</text>
<text x="88.3" y="139.7">... then reverse fold.</text>
<text x="137.9" y="139.7">Fold and unfold again,</text>
<text x="137.9" y="142.9">from the left corner to the</text>
<text x="137.9" y="146.2">corner on the right.</text>
<text x="44.2" y="154.5">29.</text>
<text x="94.6" y="154.2">30.</text>
<text x="146.4" y="154">31.</text>
<text x="35.5" y="200.9">Now mountain fold the</text>
<text x="85.1" y="200.9">... then close up with a</text>
<text x="138.9" y="200.9">Fold the flap on the left</text>
<text x="35.5" y="207.3">well ...</text>
<text x="35.5" y="204.1">excess paper under as</text>
<text x="91.4" y="204.1">rabbit's ear fold.</text>
<text x="138.9" y="204.1">to the right and repeat</text>
<text x="138.9" y="207.3">from Step 26 on the</text>
<text x="138.9" y="210.5">other side.</text>
<text x="43.9" y="218.4">32.</text>
<text x="94.5" y="218.4">33.</text>
<text x="147.7" y="218">34.</text>
<text x="35.1" y="263.3">Bring the corners from</text>
<text x="92.8" y="263.7">Squash fold ...</text>
<text x="138.9" y="263.3">... and then petal fold,</text>
<text x="35.1" y="266.6">the sides to the apex.</text>
<text x="138.9" y="269.8">Steps</text>
<text x="145.1" y="266.6">as you did in</text>
<text x="154.2" y="269.8">16 to 18.</text>
</g>
</svg>
